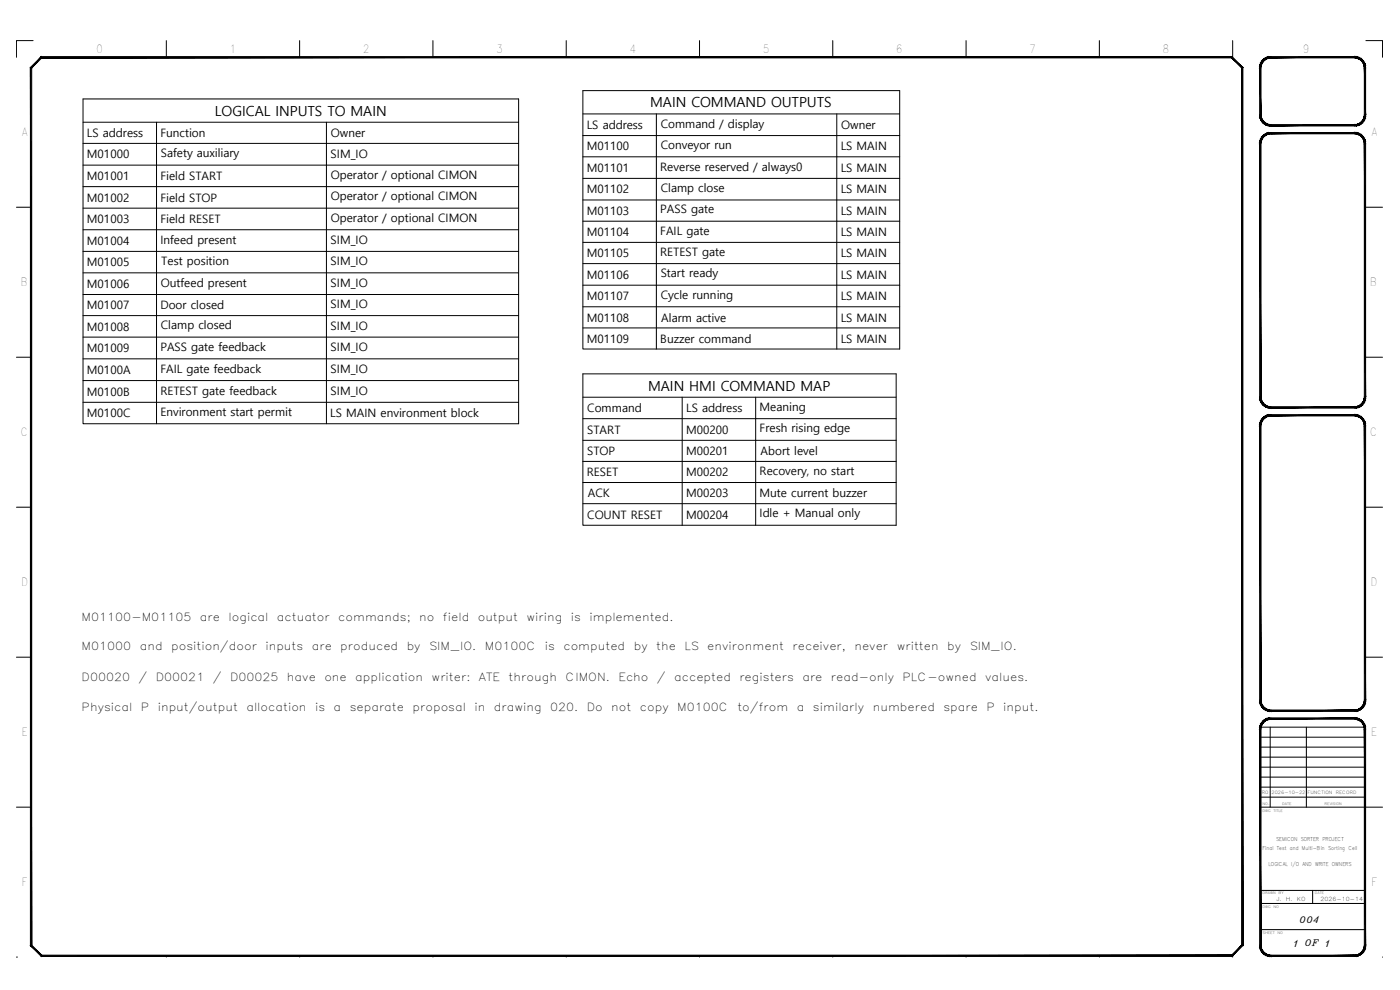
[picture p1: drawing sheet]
<svg xmlns="http://www.w3.org/2000/svg" width="420mm" height="297mm" viewBox="0 0 420 297" stroke-linecap="round" stroke-linejoin="round" font-family="sans-serif">
<g fill="none" stroke="#000" stroke-width=".3">
<path d="M9.9 12.2h-5v5M49.9 12.2v5M89.9 12.2v5M129.9 12.2v5M169.9 12.2v5M209.9 12.2v5M249.9 12.2v5M289.9 12.2v5M329.9 12.2v5M369.9 12.2v5M409.9 12.2h5v5M24.9 29.7h130.7v97.4h-130.7z"/>
<path d="M24.9 36.7h130.7M47 36.7v90.4M98 36.7v90.4M174.9 27.2h95.1v77.5h-95.1zM174.9 34.2h95.1M197 34.2v70.5M251.1 34.2v70.5M372.8 20.3v17.6M24.9 43h130.7M24.9 49.5h130.7M24.9 56h130.7M174.9 40.7h95.1"/>
<path d="M174.9 47h95.1M174.9 53.5h95.1M4.9 62.2h4.4M24.9 62.5h130.7M24.9 68.9h130.7M24.9 75.4h130.7M174.9 60h95.1M174.9 66.4h95.1M174.9 72.7h95.1M174.9 79.1h95.1M409.9 62.2h5M24.9 81.9h130.7"/>
<path d="M24.9 88.4h130.7M24.9 94.7h130.7M174.9 85.6h95.1M174.9 92h95.1M174.9 98.4h95.1M4.9 107.2h4.4M24.9 101.1h130.7M24.9 107.7h130.7M24.9 114.2h130.7M174.9 112.2h94.1v45.4h-94.1zM174.9 119.2h94.1M204.7 119.2v38.4"/>
<path d="M226.8 119.2v38.4M409.9 107.2h5M24.9 120.7h130.7M174.9 125.6h94.1M174.9 132.1h94.1M174.9 138.4h94.1M4.9 152.2h4.4M174.9 144.8h94.1M174.9 151.1h94.1M409.9 152.2h5M4.9 197.2h4.4M409.9 197.2h5"/>
<path d="M378.3 218.2h31.4M381.2 218.2v24M392.1 218.2v24M378.2 239.2h31.4M378.3 236.2h31.3M378.3 233.2h31.3M378.3 230.2h31.3M378.3 227.2h31.4M378.3 224.2h31.4M378.3 221.2h31.4M4.9 242.2h4.4M372.8 259.4v24.2"/>
<path d="M378.2 242.2h31.4M409.9 242.2h5M378.2 278.9h31.4M378.2 271.1h31.4M378.2 267.2h31.4M393.9 267.2v3.9M4.9 287.2h.1M49.9 286.8v.4M89.9 286.8v.4M129.9 286.8v.4M169.9 286.8v.4M209.9 286.8v.4"/>
<path d="M249.9 286.8v.4M289.9 286.8v.4M329.9 286.8v.4M369.9 286.5v.7M414.9 287.2h.1"/>
</g>
<g fill="#000" stroke="#000" stroke-width=".3">
<path d="M380.9 17h.5v.4zM380.9 17v.4h.5zM380.4 17.2l.5-.2v.4zM380.4 17.2l.1 .3 .4-.1zM379.9 17.3l.5-.1 .1 .3zM379.9 17.3l.2 .4 .4-.2zM379.4 17.6l.5-.3 .2 .4zM379.4 17.6l.3 .3 .4-.2zM379 18l.4-.4 .3 .3zM379 18l.3 .2 .4-.3zM379 18l.3 .2-.6 .2zM378.7 18.4l.3 .2 .3-.4zM378.7 18.4l.3 .2-.6 .2zM378.4 18.8l.4 .2 .2-.4zM378.4 18.8l.4 .2-.6 .3zM378.2 19.3l.4 .1 .2-.4zM378.2 19.3l.4 .1-.5 .4zM378.1 19.8l.4 .1 .1-.5zM378.1 19.8l.4 .1-.5 .4zM378.5 19.9l-.5 .4h.4z"/>
<path d="M381.4 17.4h25.1v-.4zM381.4 17h25.1l-25.1 .4z"/>
<path d="M378 34.5h.4l-.3 .5zM378.4 34.5l-.3 .5 .4-.1zM378.1 35l.4-.1-.3 .6zM378.5 34.9l-.3 .6 .4-.1zM378.2 35.5l.4-.1-.2 .6zM378.6 35.4l-.2 .6 .4-.2zM378.4 36l.4-.2-.1 .6zM378.8 35.8l-.1 .6 .3-.2zM378.7 36.4l.3-.2v.6zM379 36.2v.6l.3-.3zM379 36.8l.3-.3 .1 .7zM379.3 36.5l.1 .7 .3-.4zM379.7 36.8l.2 .6-.5-.2zM379.7 36.8l.2 .6 .2-.3zM380.1 37.1l.3 .5-.5-.2zM380.1 37.1l.3 .5 .1-.3zM380.5 37.3l.4 .5-.5-.2zM380.5 37.3l.4 .5v-.4zM380.9 37.4l.5 .4h-.5zM380.9 37.4l.5 .4v-.4z"/>
<path d="M378 20.3l.4 14.2v-14.2zM378 20.3l.4 14.2h-.4z"/>
<path d="M380.9 39.8h.5v.3zM380.9 39.8v.4l.5-.1zM380.4 39.9l.5-.1v.4zM380.4 39.9l.1 .4 .4-.1zM379.9 40.1l.5-.2 .1 .4zM379.9 40.1l.2 .4 .4-.2zM379.4 40.4l.5-.3 .2 .4zM379.4 40.4l.3 .3 .4-.2zM379 40.7l.4-.3 .3 .3zM379 40.7l.3 .3 .4-.3zM379 40.7l.3 .3-.6 .1zM378.7 41.1l.3 .3 .3-.4zM378.7 41.1l.3 .3-.6 .2zM378.4 41.6l.4 .2 .2-.4zM378.4 41.6l.4 .2-.6 .3zM378.2 42.1l.4 .1 .2-.4zM378.2 42.1l.4 .1-.5 .4zM378.1 42.6h.4l.1-.4zM378.1 42.6h.4l-.5 .5zM378.5 42.6l-.5 .5h.4z"/>
<path d="M381.4 37.8h25.1v-.4zM381.4 37.4h25.1l-25.1 .4z"/>
<path d="M406.5 37.4l.5 .4h-.5zM406.5 37.4l.5 .4v-.4zM407 37.4l.5 .2-.5 .2zM407 37.4l.5 .2-.1-.3zM407.4 37.3l.6 .1-.5 .2zM407.4 37.3l.6 .1-.2-.3zM407.8 37.1l.7 .1-.5 .2zM407.8 37.1l.7 .1-.3-.4zM408.2 36.8h.7l-.4 .4zM408.2 36.8h.7l-.3-.3zM408.6 36.5l.6-.1-.3 .4zM408.9 36.2l-.3 .3 .6-.1zM408.9 36.2l.6-.2-.3 .4zM409.1 35.8l-.2 .4 .6-.2zM409.1 35.8l.6-.3-.2 .5zM409.3 35.4l-.2 .4 .6-.3zM409.3 35.4l.5-.4-.1 .5zM409.4 34.9l-.1 .5 .5-.4zM409.8 34.5v.5l-.4-.1zM409.5 34.5l-.1 .4 .4-.4z"/>
<path d="M409.5 20.3l.3 14.2v-14.2zM409.5 20.3l.3 14.2h-.3z"/>
<path d="M409.8 19.8v.5h-.3zM409.4 19.9l.1 .4 .3-.5zM409.7 19.3l.1 .5-.4 .1zM409.3 19.4l.1 .5 .3-.6zM409.5 18.8l.2 .5-.4 .1zM409.1 19l.2 .4 .2-.6zM409.2 18.4l.3 .4-.4 .2zM408.9 18.6l.2 .4 .1-.6zM408.9 18l.3 .4-.3 .2zM408.9 18l-.3 .2 .3 .4zM408.5 17.6l.4 .4-.3 .2zM408.5 17.6l-.3 .3 .4 .3zM408 17.3l.5 .3-.3 .3zM408 17.3l-.2 .4 .4 .2zM407.5 17.2l.5 .1-.2 .4zM407.5 17.2l-.1 .3 .4 .2zM407 17l.5 .2-.1 .3zM407 17v.4l.4 .1zM406.5 17h.5v.4zM406.5 17v.4h.5z"/>
<path d="M378 43.1l.4 76v-76zM378 43.1l.4 76h-.4z"/>
<path d="M381.4 40.1h25.1v-.3zM381.4 39.8h25.1l-25.1 .3z"/>
<path d="M409.5 43.1l.3 76v-76zM409.5 43.1l.3 76h-.3z"/>
<path d="M409.8 42.6v.5h-.3zM409.4 42.6l.1 .5 .3-.5zM409.7 42.1l.1 .5h-.4zM409.3 42.2l.1 .4 .3-.5zM409.5 41.6l.2 .5-.4 .1zM409.1 41.8l.2 .4 .2-.6zM409.2 41.1l.3 .5-.4 .2zM408.9 41.4l.2 .4 .1-.7zM408.9 40.7l.3 .4-.3 .3zM408.9 40.7l-.3 .3 .3 .4zM408.5 40.4l.4 .3-.3 .3zM408.5 40.4l-.3 .3 .4 .3zM408 40.1l.5 .3-.3 .3zM408 40.1l-.2 .4 .4 .2zM407.5 39.9l.5 .2-.2 .4zM407.5 39.9l-.1 .4 .4 .2zM407 39.8l.5 .1-.1 .4zM407 39.8v.4l.4 .1zM406.5 39.8h.5v.4zM406.5 39.8v.3l.5 .1z"/>
<path d="M378 119.1h.4l-.3 .5zM378.4 119.1l-.3 .5h.4zM378.1 119.6h.4l-.3 .5zM378.5 119.6l-.3 .5 .4-.1zM378.2 120.1l.4-.1-.2 .6zM378.6 120l-.2 .6 .4-.2zM378.4 120.6l.4-.2-.1 .7zM378.8 120.4l-.1 .7 .3-.3zM378.7 121.1l.3-.3v.7zM379 120.8v.7l.3-.3zM379 121.5l.3-.3 .1 .6zM379.3 121.2l.1 .6 .3-.3zM379.7 121.5l.2 .6-.5-.3zM379.7 121.5l.2 .6 .2-.4zM380.1 121.7l.3 .6-.5-.2zM380.1 121.7l.3 .6 .1-.4zM380.5 121.9l.4 .5-.5-.1zM380.5 121.9l.4 .5v-.4zM380.9 122l.5 .4h-.5zM380.9 122l.5 .4v-.4z"/>
<path d="M378 127.7l.4 82.4v-82.4zM378 127.7l.4 82.4h-.4z"/>
<path d="M381.4 122v.4l25.1-.4zM381.4 122.4l25.1-.4v.4z"/>
<path d="M381.4 124.4v.4l25.1-.4zM381.4 124.8l25.1-.4v.4z"/>
<path d="M380.9 124.5l.5-.1v.4zM380.9 124.5v.3h.5zM380.4 124.6l.5-.1v.3zM380.4 124.6l.1 .3 .4-.1zM379.9 124.8l.5-.2 .1 .3zM379.9 124.8l.2 .3 .4-.2zM379.4 125l.5-.2 .2 .3zM379.4 125l.3 .4 .4-.3zM379 125.4l.4-.4 .3 .4zM379 125.4l.3 .3 .4-.3zM379 125.4l.3 .3-.6 .1zM378.7 125.8l.3 .2 .3-.3zM378.7 125.8l.3 .2-.6 .2zM378.4 126.2l.4 .2 .2-.4zM378.4 126.2l.4 .2-.6 .3zM378.2 126.7l.4 .1 .2-.4zM378.2 126.7l.4 .1-.5 .4zM378.1 127.2l.4 .1 .1-.5zM378.1 127.2l.4 .1-.5 .4zM378.5 127.3l-.5 .4h.4z"/>
<path d="M406.5 122l.5 .4h-.5zM406.5 122l.5 .4v-.4zM407 122l.5 .3-.5 .1zM407 122l.5 .3-.1-.4zM407.4 121.9l.6 .2-.5 .2zM407.4 121.9l.6 .2-.2-.4zM407.8 121.7l.7 .1-.5 .3zM407.8 121.7l.7 .1-.3-.3zM408.2 121.5h.7l-.4 .3zM408.2 121.5h.7l-.3-.3zM408.6 121.2l.6-.1-.3 .4zM408.9 120.8l-.3 .4 .6-.1zM408.9 120.8l.6-.2-.3 .5zM409.1 120.4l-.2 .4 .6-.2zM409.1 120.4l.6-.3-.2 .5zM409.3 120l-.2 .4 .6-.3zM409.3 120l.5-.4-.1 .5zM409.4 119.6l-.1 .4 .5-.4zM409.8 119.1v.5h-.4zM409.5 119.1l-.1 .5 .4-.5z"/>
<path d="M409.8 127.2v.5h-.3zM409.4 127.3l.1 .4 .3-.5zM409.7 126.7l.1 .5-.4 .1zM409.3 126.8l.1 .5 .3-.6zM409.5 126.2l.2 .5-.4 .1zM409.1 126.4l.2 .4 .2-.6zM409.2 125.8l.3 .4-.4 .2zM408.9 126l.2 .4 .1-.6zM408.9 125.4l.3 .4-.3 .2zM408.9 125.4l-.3 .3 .3 .3zM408.5 125l.4 .4-.3 .3zM408.5 125l-.3 .4 .4 .3zM408 124.8l.5 .2-.3 .4zM408 124.8l-.2 .3 .4 .3zM407.5 124.6l.5 .2-.2 .3zM407.5 124.6l-.1 .3 .4 .2zM407 124.5l.5 .1-.1 .3zM407 124.5v.3l.4 .1zM406.5 124.4l.5 .1v.3zM406.5 124.4v.4h.5z"/>
<path d="M409.5 127.7l.3 82.4v-82.4zM409.5 127.7l.3 82.4h-.3z"/>
<path d="M378 210.1h.4l-.3 .5zM378.4 210.1l-.3 .5h.4zM378.1 210.6h.4l-.3 .5zM378.5 210.6l-.3 .5 .4-.1zM378.2 211.1l.4-.1-.2 .6zM378.6 211l-.2 .6 .4-.2zM378.4 211.6l.4-.2-.1 .7zM378.8 211.4l-.1 .7 .3-.3zM378.7 212.1l.3-.3v.7zM379 211.8v.7l.3-.3zM379 212.5l.3-.3 .1 .6zM379.3 212.2l.1 .6 .3-.3zM379.7 212.5l.2 .6-.5-.3zM379.7 212.5l.2 .6 .2-.4zM380.1 212.7l.3 .6-.5-.2zM380.1 212.7l.3 .6 .1-.4zM380.5 212.9l.4 .5-.5-.1zM380.5 212.9l.4 .5v-.4zM380.9 213l.5 .4h-.5zM380.9 213l.5 .4v-.4z"/>
<path d="M378 218.7l.4 64.9v-64.9zM378 218.7l.4 64.9h-.4z"/>
<path d="M381.4 213v.4l25.1-.4zM381.4 213.4l25.1-.4v.4z"/>
<path d="M381.4 215.4v.4l25.1-.4zM381.4 215.8l25.1-.4v.4z"/>
<path d="M380.9 215.4h.5v.4zM380.9 215.4v.4h.5zM380.4 215.6l.5-.2v.4zM380.4 215.6l.1 .3 .4-.1zM379.9 215.8l.5-.2 .1 .3zM379.9 215.8l.2 .3 .4-.2zM379.4 216l.5-.2 .2 .3zM379.4 216l.3 .4 .4-.3zM379 216.4l.4-.4 .3 .4zM379 216.4l.3 .3 .4-.3zM379 216.4l.3 .3-.6 .1zM378.7 216.8l.3 .2 .3-.3zM378.7 216.8l.3 .2-.6 .2zM378.4 217.2l.4 .2 .2-.4zM378.4 217.2l.4 .2-.6 .3zM378.2 217.7l.4 .1 .2-.4zM378.2 217.7l.4 .1-.5 .4zM378.1 218.2l.4 .1 .1-.5zM378.1 218.2l.4 .1-.5 .4zM378.5 218.3l-.5 .4h.4z"/>
<path d="M406.5 213l.5 .4h-.5zM406.5 213l.5 .4v-.4zM407 213l.5 .3-.5 .1zM407 213l.5 .3-.1-.4zM407.4 212.9l.6 .2-.5 .2zM407.4 212.9l.6 .2-.2-.4zM407.8 212.7l.7 .1-.5 .3zM407.8 212.7l.7 .1-.3-.3zM408.2 212.5h.7l-.4 .3zM408.2 212.5h.7l-.3-.3zM408.6 212.2l.6-.1-.3 .4zM408.9 211.8l-.3 .4 .6-.1zM408.9 211.8l.6-.2-.3 .5zM409.1 211.4l-.2 .4 .6-.2zM409.1 211.4l.6-.3-.2 .5zM409.3 211l-.2 .4 .6-.3zM409.3 211l.5-.4-.1 .5zM409.4 210.6l-.1 .4 .5-.4zM409.8 210.1v.5h-.4zM409.5 210.1l-.1 .5 .4-.5z"/>
<path d="M409.8 218.2v.5h-.3zM409.4 218.3l.1 .4 .3-.5zM409.7 217.7l.1 .5-.4 .1zM409.3 217.8l.1 .5 .3-.6zM409.5 217.2l.2 .5-.4 .1zM409.1 217.4l.2 .4 .2-.6zM409.2 216.8l.3 .4-.4 .2zM408.9 217l.2 .4 .1-.6zM408.9 216.4l.3 .4-.3 .2zM408.9 216.4l-.3 .3 .3 .3zM408.5 216l.4 .4-.3 .3zM408.5 216l-.3 .4 .4 .3zM408 215.8l.5 .2-.3 .4zM408 215.8l-.2 .3 .4 .3zM407.5 215.6l.5 .2-.2 .3zM407.5 215.6l-.1 .3 .4 .2zM407 215.4l.5 .2-.1 .3zM407 215.4v.4l.4 .1zM406.5 215.4h.5v.4zM406.5 215.4v.4h.5z"/>
<path d="M409.5 218.7l.3 64.9v-64.9zM409.5 218.7l.3 64.9h-.3z"/>
<path d="M372.6 20.4v263.2l.4 .1zM372.6 20.4l.4-.2v263.5zM369.6 17.4l3 3 .4-.2zM369.8 17l3.2 3.2-3.4-2.8zM12.5 17.4h357.1l.2-.4zM12.4 17h357.4l-357.3 .4zM12.4 17l-2.9 3.4 3-3zM12.4 17l-2.9 3.4-.4-.2zM9.1 20.2l.4 263.4v-263.2zM9.1 20.2l.4 263.4-.4 .1zM9.1 283.7l3.4 2.9-3-3zM9.1 283.7l3.4 2.9-.1 .4zM12.5 286.6l-.1 .4 357.2-.4zM12.4 287l357.2-.4 .2 .4zM369.6 286.6l.2 .4 2.8-3.4zM372.6 283.6l.4 .1-3.2 3.3z"/>
<path d="M378 283.6h.4l-.3 .6zM378.4 283.6l-.3 .6 .4-.1zM378.1 284.2l.4-.1-.3 .6zM378.5 284.1l-.3 .6 .4-.1zM378.2 284.7l.4-.1-.2 .6zM378.6 284.6l-.2 .6 .4-.2zM378.4 285.2l.4-.2-.1 .6zM378.8 285l-.1 .6 .3-.2zM378.7 285.6l.3-.2v.6zM379 285.4v.6l.3-.3zM379 286l.3-.3 .1 .6zM379.3 285.7l.1 .6 .3-.3zM379.7 286l.2 .6-.5-.3zM379.7 286l.2 .6 .2-.3zM380.1 286.3l.3 .5-.5-.2zM380.1 286.3l.3 .5 .1-.4zM380.5 286.4l.4 .5-.5-.1zM380.5 286.4l.4 .5v-.4zM380.9 286.5l.5 .5-.5-.1zM380.9 286.5l.5 .5v-.4z"/>
<path d="M381.4 286.6v.4l25.1-.4zM381.4 287l25.1-.4v.4z"/>
<path d="M406.5 286.6l.5 .3-.5 .1zM406.5 286.6l.5 .3v-.4zM407 286.5l.5 .3-.5 .1zM407 286.5l.5 .3-.1-.4zM407.4 286.4l.6 .2-.5 .2zM407.4 286.4l.6 .2-.2-.3zM407.8 286.3h.7l-.5 .3zM407.8 286.3h.7l-.3-.3zM408.2 286h.7l-.4 .3zM408.2 286h.7l-.3-.3zM408.6 285.7l.6-.1-.3 .4zM408.9 285.4l-.3 .3 .6-.1zM408.9 285.4l.6-.2-.3 .4zM409.1 285l-.2 .4 .6-.2zM409.1 285l.6-.3-.2 .5zM409.3 284.6l-.2 .4 .6-.3zM409.3 284.6l.5-.4-.1 .5zM409.4 284.1l-.1 .5 .5-.4zM409.8 283.6v.6l-.4-.1zM409.5 283.6l-.1 .5 .4-.5z"/>
</g>
<g font-size="4.2">
<text x="64.5" y="34.7">LOGICAL INPUTS TO MAIN</text>
<text x="195.1" y="32.2">MAIN COMMAND OUTPUTS</text>
<text x="194.5" y="117.2">MAIN HMI COMMAND MAP</text>
</g>
<g font-size="3.5">
<text x="26.1" y="41.1">LS address</text>
<text x="48.1" y="41.1">Function</text>
<text x="99.3" y="41.1">Owner</text>
<text x="176.1" y="38.7">LS address</text>
<text x="198.3" y="38.3">Command / display</text>
<text x="252.5" y="38.7">Owner</text>
<text x="26.1" y="47.5">M01000</text>
<text x="48.3" y="47.2">Safety auxiliary</text>
<text x="99.2" y="47.3">SIM_IO</text>
<text x="176.1" y="45.1">M01100</text>
<text x="198.3" y="44.7">Conveyor run</text>
<text x="252.3" y="45.1">LS MAIN</text>
<text x="99.3" y="53.7">Operator / optional CIMON</text>
<text x="176.1" y="51.5">M01101</text>
<text x="198.1" y="51.2">Reverse reserved / always0</text>
<text x="252.3" y="51.5">LS MAIN</text>
<text x="26.1" y="54">M01001</text>
<text x="48.1" y="54.1">Field START</text>
<text x="176.1" y="58">M01102</text>
<text x="198.3" y="57.7">Clamp close</text>
<text x="252.3" y="58">LS MAIN</text>
<text x="26.1" y="60.5">M01002</text>
<text x="48.1" y="60.5">Field STOP</text>
<text x="99.3" y="60.1">Operator / optional CIMON</text>
<text x="176.1" y="64.4">M01103</text>
<text x="198.1" y="64">PASS gate</text>
<text x="252.3" y="64.4">LS MAIN</text>
<text x="26.1" y="66.9">M01003</text>
<text x="48.1" y="67">Field RESET</text>
<text x="99.3" y="66.6">Operator / optional CIMON</text>
<text x="176.1" y="70.8">M01104</text>
<text x="198.1" y="70.4">FAIL gate</text>
<text x="252.3" y="70.8">LS MAIN</text>
<text x="26.1" y="73.4">M01004</text>
<text x="48.1" y="73.1">Infeed present</text>
<text x="99.2" y="73.2">SIM_IO</text>
<text x="176.1" y="77.2">M01105</text>
<text x="198.1" y="76.7">RETEST gate</text>
<text x="252.3" y="77.1">LS MAIN</text>
<text x="26.1" y="79.9">M01005</text>
<text x="48.4" y="79.5">Test position</text>
<text x="99.2" y="79.6">SIM_IO</text>
<text x="176.1" y="83.6">M01106</text>
<text x="198.3" y="83.2">Start ready</text>
<text x="252.3" y="83.6">LS MAIN</text>
<text x="26.1" y="86.4">M01006</text>
<text x="48.3" y="86">Outfeed present</text>
<text x="99.2" y="86.1">SIM_IO</text>
<text x="198.3" y="89.7">Cycle running</text>
<text x="26.1" y="92.8">M01007</text>
<text x="48.1" y="92.8">Door closed</text>
<text x="99.2" y="92.5">SIM_IO</text>
<text x="176.1" y="90.1">M01107</text>
<text x="252.3" y="90.1">LS MAIN</text>
<text x="26.1" y="99.2">M01008</text>
<text x="48.3" y="98.8">Clamp closed</text>
<text x="99.2" y="98.9">SIM_IO</text>
<text x="176.1" y="96.5">M01108</text>
<text x="198.4" y="96.5">Alarm active</text>
<text x="252.3" y="96.5">LS MAIN</text>
<text x="26.1" y="105.7">M01009</text>
<text x="48.1" y="105.3">PASS gate feedback</text>
<text x="99.2" y="105.4">SIM_IO</text>
<text x="176.1" y="102.8">M01109</text>
<text x="198.1" y="102.9">Buzzer command</text>
<text x="252.3" y="102.8">LS MAIN</text>
<text x="26.1" y="112.2">M0100A</text>
<text x="48.1" y="111.9">FAIL gate feedback</text>
<text x="99.2" y="111.9">SIM_IO</text>
<text x="26.1" y="118.7">M0100B</text>
<text x="48.1" y="118.4">RETEST gate feedback</text>
<text x="99.2" y="118.5">SIM_IO</text>
<text x="26.1" y="125.2">M0100C</text>
<text x="48.1" y="124.8">Environment start permit</text>
<text x="99.1" y="125.2">LS MAIN environment block</text>
<text x="176.3" y="123.7">Command</text>
<text x="205.9" y="123.7">LS address</text>
<text x="228" y="123.3">Meaning</text>
<text x="176.2" y="130.1">START</text>
<text x="205.9" y="130.1">M00200</text>
<text x="228" y="129.8">Fresh rising edge</text>
<text x="176.2" y="136.5">STOP</text>
<text x="205.9" y="136.5">M00201</text>
<text x="228.2" y="136.6">Abort level</text>
<text x="176.1" y="142.9">RESET</text>
<text x="205.9" y="142.9">M00202</text>
<text x="228" y="142.4">Recovery, no start</text>
<text x="176.4" y="149.2">ACK</text>
<text x="205.9" y="149.2">M00203</text>
<text x="228" y="149.2">Mute current buzzer</text>
<text x="176.3" y="155.6">COUNT RESET</text>
<text x="205.9" y="155.6">M00204</text>
<text x="228" y="155.3">Idle + Manual only</text>
</g>
<g font-size="3.4">
<text x="29" y="15.9">0</text>
<text x="69.2" y="15.9">1</text>
<text x="109" y="15.9">2</text>
<text x="149" y="15.9">3</text>
<text x="189" y="16">4</text>
<text x="229" y="15.9">5</text>
<text x="269" y="15.9">6</text>
<text x="309" y="15.9">7</text>
<text x="349" y="15.9">8</text>
<text x="391" y="15.9">9</text>
<text x="6.4" y="40.9">A</text>
<text x="411.4" y="40.9">A</text>
<text x="6.3" y="85.9">B</text>
<text x="411.3" y="85.9">B</text>
<text x="6.3" y="130.9">C</text>
<text x="411.3" y="130.9">C</text>
<text x="6.4" y="175.9">D</text>
<text x="411.4" y="175.9">D</text>
<text x="24.5" y="186.4">M01100-M01105</text>
<text x="60" y="186.4">are</text>
<text x="68.6" y="186.4">logical</text>
<text x="83.1" y="186.4">actuator</text>
<text x="101.5" y="186.4">commands;</text>
<text x="125.8" y="186.4">no</text>
<text x="132.9" y="186.4">field</text>
<text x="143.4" y="186.4">output</text>
<text x="158" y="186.4">wiring</text>
<text x="171.3" y="186.4">is</text>
<text x="176.9" y="186.4">implemented.</text>
<text x="24.5" y="195.1">M01000</text>
<text x="41.9" y="195.1">and</text>
<text x="51.3" y="195.1">position/door</text>
<text x="79.6" y="195.1">inputs</text>
<text x="93.6" y="195.1">are</text>
<text x="102.1" y="195.1">produced</text>
<text x="122" y="195.1">by</text>
<text x="128.8" y="195.1">SIM_IO.</text>
<text x="145.5" y="195.1">M0100C</text>
<text x="163.5" y="195.1">is</text>
<text x="169.1" y="195.1">computed</text>
<text x="190.2" y="195.1">by</text>
<text x="196.9" y="195.1">the</text>
<text x="205.4" y="195.1">LS</text>
<text x="212.3" y="195.1">environment</text>
<text x="237.9" y="195.1">receiver,</text>
<text x="256.4" y="195.1">never</text>
<text x="269.1" y="195.1">written</text>
<text x="284.3" y="195.1">by</text>
<text x="291" y="195.1">SIM_IO.</text>
<text x="24.5" y="204.4">D00020</text>
<text x="41.6" y="204.4">/</text>
<text x="46.8" y="204.4">D00021</text>
<text x="63.9" y="204.4">/</text>
<text x="69" y="204.4">D00025</text>
<text x="86.1" y="204.4">have</text>
<text x="97.3" y="204.4">one</text>
<text x="106.6" y="204.4">application</text>
<text x="129.5" y="204.4">writer:</text>
<text x="143.7" y="204.4">ATE</text>
<text x="152.7" y="204.4">through</text>
<text x="169.7" y="204.4">CIMON.</text>
<text x="185.6" y="204.4">Echo</text>
<text x="197.2" y="204.4">/</text>
<text x="202.3" y="204.4">accepted</text>
<text x="221.9" y="204.4">registers</text>
<text x="240.8" y="204.4">are</text>
<text x="249.4" y="204.4">read-only</text>
<text x="270.9" y="204.4">PLC-owned</text>
<text x="295.7" y="204.4">values.</text>
<text x="24.5" y="213.2">Physical</text>
<text x="42.3" y="213.2">P</text>
<text x="47.3" y="213.2">input/output</text>
<text x="73.9" y="213.2">allocation</text>
<text x="94.5" y="213.2">is</text>
<text x="100.1" y="213.2">a</text>
<text x="104.9" y="213.2">separate</text>
<text x="123.8" y="213.2">proposal</text>
<text x="142.4" y="213.2">in</text>
<text x="148.2" y="213.2">drawing</text>
<text x="165.1" y="213.2">020.</text>
<text x="176.1" y="213.2">Do</text>
<text x="183.5" y="213.2">not</text>
<text x="192" y="213.2">copy</text>
<text x="203.3" y="213.2">M0100C</text>
<text x="221.3" y="213.2">to/from</text>
<text x="239.1" y="213.2">a</text>
<text x="244" y="213.2">similarly</text>
<text x="261.9" y="213.2">numbered</text>
<text x="283.1" y="213.2">spare</text>
<text x="296.1" y="213.2">P</text>
<text x="301.1" y="213.2">input.</text>
<text x="6.5" y="220.9">E</text>
<text x="411.5" y="220.9">E</text>
<text x="6.6" y="265.9">F</text>
<text x="411.6" y="265.9">F</text>
</g>
<g font-size="2.7">
<text x="390.1" y="276.8">004</text>
<text x="388.4" y="284">1</text>
<text x="391.7" y="283.9">OF</text>
<text x="397.9" y="284">1</text>
</g>
<g font-size="1.7">
<text x="383.1" y="270.3">J.</text>
<text x="385.9" y="270.3">H.</text>
<text x="389.2" y="270.3">KO</text>
<text x="396.3" y="270.3">2026-10-14</text>
</g>
<g font-size="1.6">
<text x="378.9" y="254.9">Final Test and Multi-Bin Sorting Cell</text>
<text x="383" y="252.4">SEMICON SORTER PROJECT</text>
<text x="380.7" y="260">LOGICAL I/O AND WRITE OWNERS</text>
</g>
<g font-size="1.3">
<text x="378.7" y="238.2">R0</text>
<text x="381.6" y="238.2">2026-10-22</text>
<text x="392.4" y="238.3">FUNCTION</text>
<text x="400.9" y="238.3">RECORD</text>
</g>
<g font-size="1.1">
<text x="378.9" y="243.5">DWG</text>
<text x="378.9" y="241.5">NO.</text>
<text x="382.2" y="243.5">TITLE</text>
<text x="384.8" y="241.5">DATE</text>
<text x="397.5" y="241.5">REVISION</text>
<text x="378.9" y="268.3">DRAWN</text>
<text x="383.7" y="268.3">BY</text>
<text x="394.6" y="268.3">DATE</text>
<text x="378.9" y="272.5">DWG</text>
<text x="382.2" y="272.5">NO</text>
<text x="378.9" y="280.2">SHEET</text>
<text x="383.4" y="280.2">NO</text>
</g>
</svg>
